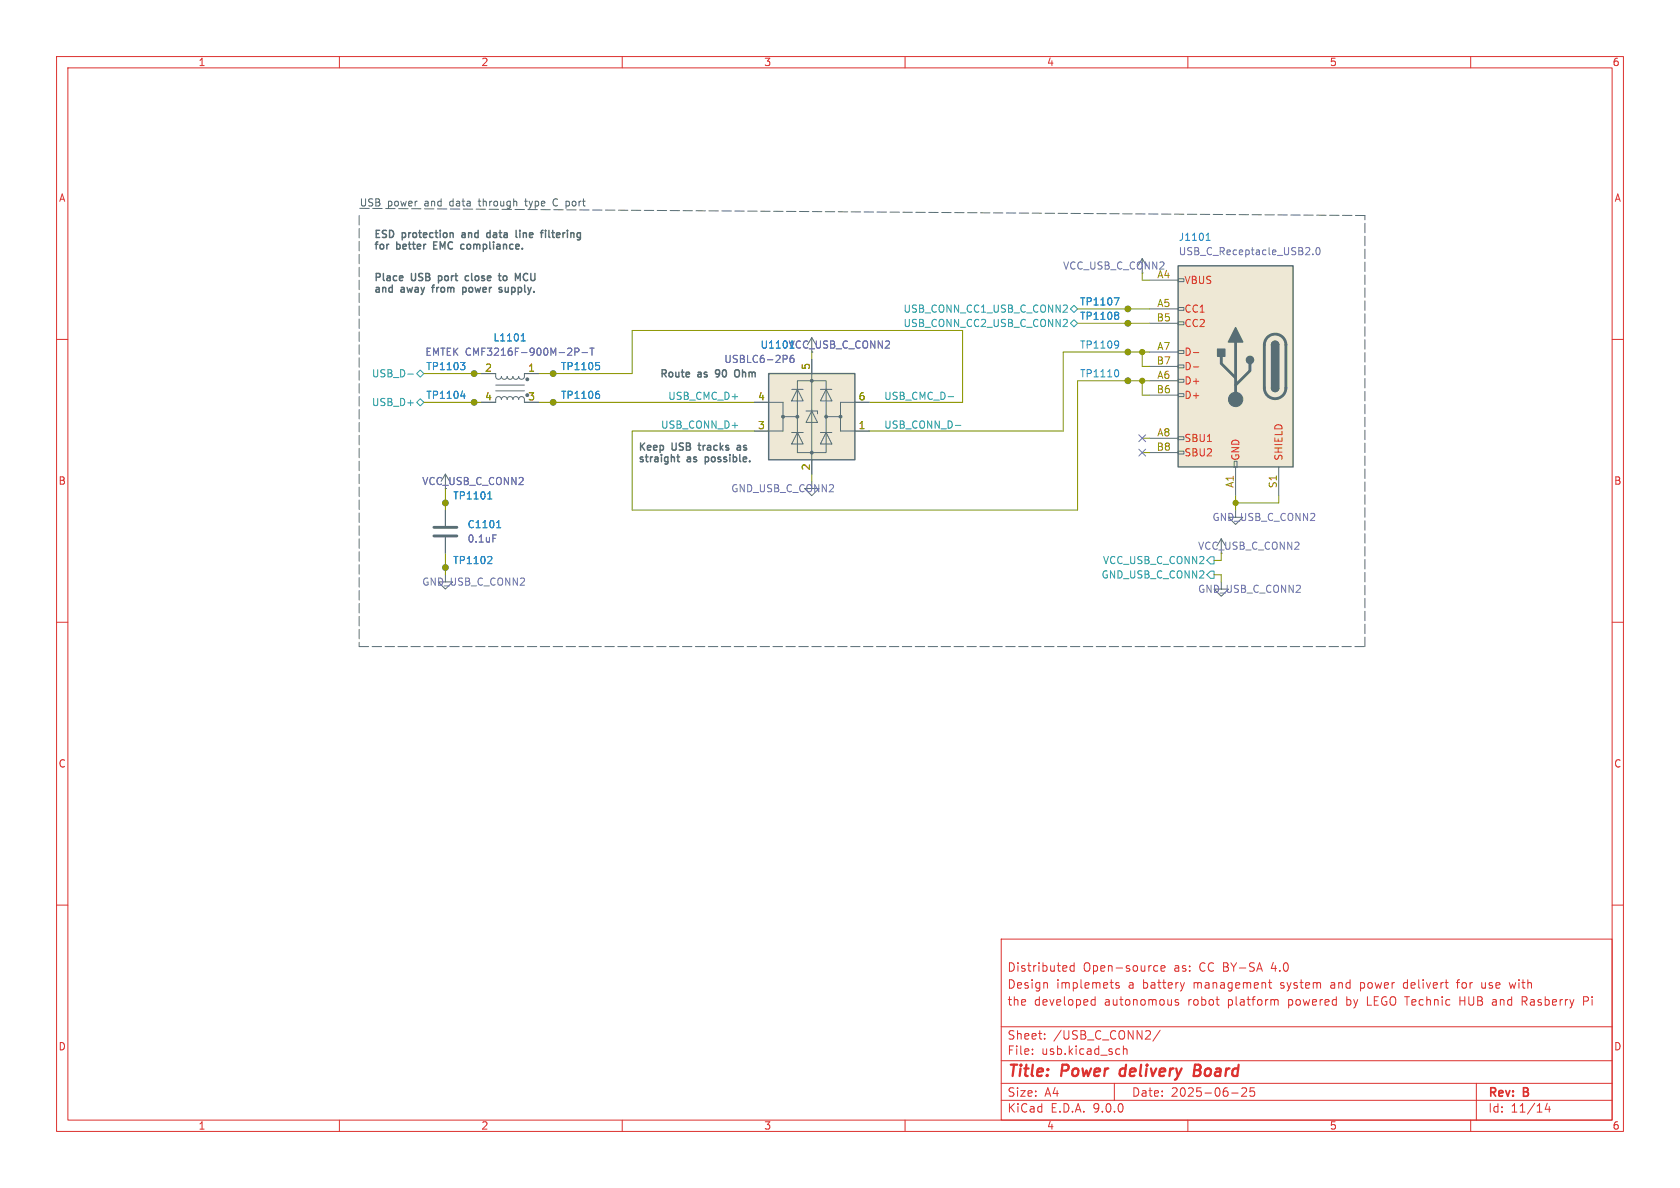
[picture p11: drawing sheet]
<svg xmlns="http://www.w3.org/2000/svg" width="297mm" height="210mm" viewBox="0 0 297 210" stroke-linecap="round" stroke-linejoin="round" font-family="sans-serif">
<g fill="none" stroke="#dc322f" stroke-width=".18">
<path d="M10 10h277v190h-277zM12 12h273v186h-273zM60 10v2M110 10v2M160 10v2M210 10v2M260 10v2M10 60h2M285 60h2M10 110h2M285 110h2M10 160h2"/>
<path d="M177 166h108v32h-108zM185 173.7l.2 .2v.8M188.5 170.8l.1 .3-.7 .1M189.9 170.2v1.5M189.9 170.8l-.4-.1-.3 .3v.4l.1 .2h.6M193 177.6h.6M193 176.8h.6M193.6 176.2v1.5M197.8 173.8l-.3-.1-.3 .2 .1 .2 .5 .2v.3h-.6M204.1 171.6h.6M204.1 170.8h.6M205.2 171.2l.8-.1-.1-.3-.4-.1-.3 .2 .1 .7h.6"/>
<path d="M208.3 176.8l-.3-.1-.3 .2 .1 .2 .5 .2v.3h-.6M209.4 173.7l-.4 1M224.2 173.7h.6M224.5 173.2v1.3l.3 .2M225.4 176.8h.5l.1 .9M240.5 173.7v1.5M240.5 174.6l.2 .1M240.7 173.7l-.2 .1M241.7 176.2v1.5h.8M248.4 173.7l-.3 .3v.4l.3 .3M257.5 173.7h.5M258 173.2l-.3 .2v1.3"/>
<path d="M258.1 176.2v1.5M258.1 176.9h.9M262 173.7v.9h.5M264 177.7h.4M264 176.7l.5 .1M264 177.1h.4M266.8 173.7l.3 1 .3-.7 .3 .7M269.5 177l.5 .7M269.9 176.3l-.2-.1h-.6v1.5M269.9 176.8l-.2 .2h-.6M280 177l.7-.1 .1-.2-.1-.4-.2-.1h-.5v1.5M285 160h2"/>
<path d="M60 198v2M110 198v2M160 198v2M177 194.5h108M177 191.5h108M177 187.5h108M177 181.5h108M182.5 186.3v.1M182.5 185.5v.1M184.7 183.6v.1M184.7 182.8v.1M197 191.5v3"/>
<path d="M197.8 185.4l.2 .1M198 186.3l-.2 .1M198.6 184.9v1.5M198.6 185.5l.2-.1 .4 .1v.9M205.1 182.1l-1.3 2M210 198v2M217.7 193.2h1.2M219.5 192.4l.6-.1 .2 .1 .1 .3-.9 1.1h.9M221.7 192.3h-.7v.7l.2-.1h.5l.1 .3-.1 .5-.2 .1-.5-.1M260 198v2M261 191.5v6.5M273.5 195l-.3 1.1h.9"/>
<path d="M273.9 195.6v1"/>
</g>
<path d="M198.1 189.1l-.2 .7 .4 .4M211.1 189.2h.7M211.8 189.2l.3 .1M211.9 188.2h-.6l-.3 2 1-.1M212 189.1l-.2 .1" fill="none" stroke="#dc322f" stroke-width=".4"/>
<g fill="none" stroke="#586e75" stroke-width=".18">
<path d="M97.8 66h.1"/>
<circle cx="97.8" cy="66" r=".51"/>
</g>
<path d="M105.3 64.1h.6M105.8 64.6l.2 .2v.3l-.2 .2" fill="none" stroke="#268bd2" stroke-width=".18"/>
<path d="M135.9 66h15.2v15.3h-15.2z" fill="#eee8d5"/>
<path d="M135.9 66h15.2v15.3h-15.2z" fill="none" stroke="#586e75" stroke-width=".25"/>
<g fill="none" stroke="#586e75" stroke-width=".18">
<path d="M143.5 59.7v2.5M143.5 59.7l-.8 1.3M143.5 59.7l.8 1.3M199.4 57.2h.1M199.4 54.6h.1M201.9 45.7l.8 1.3M201.9 45.7l-.7 1.3M201.9 45.7v2.6M133.3 71.1h5.1v2.6h2.6M138.4 73.7v2.5h-5.1M140 68.8h2M140 76.5h2"/>
<path d="M141 67.3h5v12.7h-5zM141 68.8l1 2.1h-2zM141 76.5l1 2h-2zM142.5 72.6h2v.6M143.5 72.6l1 2.1h-2zM143.5 63.5v20.3M145 68.8h2.1M145 76.5h2.1M146 68.8l1.1 2.1h-2.1zM146 76.5l1.1 2h-2.1zM148.6 73.7v2.5h5.1M153.7 71.1h-5.1v2.6h-2.6"/>
<path d="M199.4 67.3h.1M199.4 62.2h.1M143.5 85.1v1.3h-1.3l1.3 1.2 1.3-1.2h-1.3M215.9 95.3l-.8 1.2M215.9 95.3l.8 1.2M215.9 95.3v2.5M218.4 90.2v1.2h1.3l-1.3 1.3-1.2-1.3h1.2"/>
<circle cx="199.4" cy="57.2" r=".51"/>
<circle cx="199.4" cy="54.6" r=".51"/>
<circle cx="199.4" cy="62.2" r=".51"/>
<circle cx="199.4" cy="67.3" r=".51"/>
</g>
<g fill="#586e75" stroke="#586e75" stroke-width=".18">
<circle cx="148.6" cy="73.7" r=".25"/>
<circle cx="146" cy="73.7" r=".25"/>
<circle cx="143.5" cy="67.3" r=".25"/>
<circle cx="143.5" cy="80" r=".25"/>
<circle cx="141" cy="73.7" r=".25"/>
<circle cx="138.4" cy="73.7" r=".25"/>
</g>
<path d="M139.1 62.9l.1 .2-.1 .3M140.3 62.8l-.4 .1a.86 .86 0 0 0 0 1.2l.4-.1 .1-.5-.3-.2h-.2l-.2 .2" fill="none" stroke="#6c71c4" stroke-width=".18"/>
<path d="M197 52.6h.8l-.5 1.3M197.5 55.2l.3 .2-.3 .3 .3 .3v.2l-.3 .3M197.5 65.3a.79 .79 0 0 1 0 1.3M197.5 60.3l.2 .1a1.03 1.03 0 0 1-.2 1.1M197.8 60.8l-.3 .3" fill="none" stroke="#268bd2" stroke-width=".18"/>
<path d="M208.3 47h20.3v35.6h-20.3z" fill="#eee8d5"/>
<g fill="none" stroke="#586e75" stroke-width=".18">
<path d="M92.7 35.6h.5M92.9 35.1l.1 1.3M98.2 35.1a.68 .68 0 0 0-.4 .7 .68 .68 0 0 0 .4 .6M199.4 54.6h.1M199.4 57.2h.1M203.2 49.5h5.1M203.2 54.6h5.1M203.2 57.2h5.1M208.3 49.3h1v.5h-1zM208.3 54.4h1v.5h-1zM208.3 56.9h1v.5h-1zM83.8 66h.1"/>
<path d="M83.8 71.1h.1M85.1 66h2.5l.1 .8 .4 .3 .4-.2 .1-.4 .2 .4 .3 .1 .4-.1 .2-.4 .1 .4 .3 .1 .4-.1 .2-.4 .1 .3 .3 .2h.4l.2-.5 .2 .4 .4 .1 .4-.2v-.8h2.5M85.1 71.1h2.5l.1-.7 .4-.3 .4 .2 .1 .3 .2-.3 .3-.2 .4 .2 .2 .3 .1-.3 .3-.2 .4 .1 .2 .4 .2-.4 .4-.1 .3 .2 .1 .3 .2-.4 .4-.1 .4 .3v.7h2.5M87.6 68.1h5.1M87.6 69.1h5.1M97.8 71.1h.1M97.8 66h.1M133.3 71.1h2.6M133.3 76.2h2.6M143.5 63.5v2.5M151.1 71.1h2.6M151.1 76.2h2.6"/>
<path d="M203.2 62.2h5.1M203.2 64.8h5.1M203.2 67.3h5.1M203.2 69.9h5.1M203.2 77.5h5.1M208.3 62h1v.5h-1zM208.3 64.5h1v.5h-1zM208.3 67.1h1v.5h-1zM208.3 69.6h1v.5h-1zM208.3 77.2h1v.5h-1zM208.3 79.8h1v.5h-1zM78.7 88.9h.1"/>
<path d="M78.7 83.8v2.6M78.7 90.2v2.8M78.7 95v2.8M78.7 83.8l-.7 1.3M78.7 83.8l.8 1.3M143.5 81.3v2.5M203.2 80h5.1M218.2 81.5h.5v1.1h-.5zM218.4 82.6v5M226.1 82.6v5M78.7 100.3h.1M78.7 101.6v1.3h1.3l-1.3 1.2-1.2-1.2h1.2"/>
<path d="M215.9 102.9v1.2h1.3l-1.3 1.3-1.3-1.3h1.3"/>
<circle cx="83.8" cy="71.1" r=".51"/>
<circle cx="83.8" cy="66" r=".51"/>
<circle cx="97.8" cy="71.1" r=".51"/>
<circle cx="78.7" cy="88.9" r=".51"/>
<circle cx="78.7" cy="100.3" r=".51"/>
</g>
<g fill="none" stroke="#586e75" stroke-width=".25">
<path d="M76.3 50.8h.5M76.7 43.4h.4M76.7 42.8v1.2h.6M77.5 48.8v1.2M77.5 49.5l.1 .1M77.6 48.8h-.1M81.7 41.6v.3M81.7 43.2h.4M81.8 50.9l.4-.1 .2 .2M81.8 50.8v1.3M82.1 44h-.4M82.4 51.4l-.2 .3-.4-.1"/>
<path d="M82.8 48.8h-.3l-.3 .2 .2 .5h.4M86.6 41.2l-.3-.1-.3 .3 .2 .5h.4M88.1 48.8h.5M88.3 49.5l.3 .1M88.6 51.2l.2 .2-.2 .3M88.6 50.8l.1 .1M89.4 48.8h-.3l-.2 .2 .1 .5 .4 .1M91.3 41.9l.1 .1M91.9 40.7v.1M91.9 41.1v.9M92.8 48.4l-.3 .5 .3 .6M96.4 40.7v.1"/>
<path d="M96.4 41.1v.9M97 40.7v1.1l.2 .2M208.3 47h20.3v35.6h-20.3zM123.4 78.7h.5M126.6 65.5v.5M130.4 78.8l.3-.1 .2 .2M130.5 65.4h-.1a.43 .43 0 0 0-.5 .4v.4a.42 .42 0 0 0 .2 .4 .42 .42 0 0 0 .4 0M130.9 79l-.4 .1-.2 .2 .2 .3 .4-.1M224.8 61a.64 .64 0 0 1 .6-.7 .64 .64 0 0 1 .7 .7M224.8 68.6a.64 .64 0 0 0 .6 .6 .64 .64 0 0 0 .7-.6M119.7 80.8h.4M119.8 81.4l.3 .2"/>
<path d="M124.7 80.8v1.2M124.7 81.6h.1M124.8 80.8h-.1"/>
</g>
<path d="M224.1 59.6a1.91 1.91 0 0 1 2-.4 1.91 1.91 0 0 1 1.2 1.8v7.6a1.91 1.91 0 0 1-1.9 1.9 1.91 1.91 0 0 1-1.9-1.9v-7.8l.2-.6zM215.9 63v1.3l2.5 2.5M218.4 60.5v10.1M221 64.3v1.2l-2.6 2.6M76.7 93.2h4.1M76.7 94.7h4.1" fill="none" stroke="#586e75" stroke-width=".51"/>
<g fill="#586e75" stroke="#586e75" stroke-width=".25">
<path d="M224.8 61h1.3v7.6h-1.3z"/>
<path d="M225 60.5a.64 .64 0 0 1 .7-.1 .64 .64 0 0 1 .4 .6h-1.3z"/>
<path d="M224.8 68.6h1.3a.64 .64 0 0 1-.7 .6 .64 .64 0 0 1-.6-.6z"/>
<path d="M218.4 57.9l1.3 2.6h-2.5z"/>
<path d="M215.3 61.7h1.2v1.3h-1.2z"/>
<circle cx="221" cy="63.6" r=".63"/>
</g>
<g fill="#586e75" stroke="#586e75" stroke-width=".18">
<circle cx="218.4" cy="70.6" r="1.27"/>
<circle cx="93.2" cy="67.1" r=".25"/>
</g>
<path d="M211 62.3h.9M211 64.9h.9" fill="none" stroke="#cb4b16" stroke-width=".18"/>
<g fill="none" stroke="#268bd2" stroke-width=".18">
<path d="M92.3 59.3l.2-.3v1.3M197 52.6h.8l-.5 1.3M197.5 55.2l.3 .2-.3 .3 .3 .3v.2l-.3 .3M213.2 42.5h.8M213.4 41.5l.2-.3v1.3M81.4 64.1h.8l-.4 .5M81.5 70h.8M82 64.6l.2 .2v.3l-.2 .2M82.1 69.6v.8M92.1 60.3h.8M105.3 64.1h.6M105.6 69.2h.3"/>
<path d="M105.8 69.6l.2 .3v.3l-.2 .2M105.8 64.6l.2 .2v.3l-.2 .2M86.2 88.2h.8M86.5 87.1l.1-.2v1.3M86.7 98.4l.3 .2-.1 .3-.7 .7h.8M87.8 93.3h.7M87.9 92.3l.3-.3v1.3"/>
</g>
<g fill="none" stroke="#6c71c4" stroke-width=".18">
<path d="M232.1 44.9v.1M232.8 43.9l.1-.1a.68 .68 0 0 1 .5 .6 .68 .68 0 0 1-.5 .6l-.1-.1-.2-.4zM101.6 62.2l.6-.1 .2-.1-.1-.3-.7-.2v1.3M102.9 62.3h1M104.3 61.5h.7M104.7 61.5v1.3M139.1 62.9l.1 .2-.1 .3M140.3 62.8l-.4 .1a.86 .86 0 0 0 0 1.2l.4-.1 .1-.5-.3-.2h-.2l-.2 .2M201.3 76.9l1.2 1.2M201.3 79.4l1.2 1.2M202.5 76.9l-1.2 1.2M202.5 79.4l-1.2 1.2"/>
<path d="M87.1 94.6h.6"/>
</g>
<path d="M188.5 56.5l.2 .2-.1 .3-.7 .7h.8M188.5 53.9l.2 .3-.1 .3-.7 .7h.8M189.2 57.2l.7-.7 .6 .7-.6 .6zM189.2 54.6l.7-.6 .6 .6-.6 .6zM72.1 66.1h1M73.7 71.1l.6-.6 .6 .6-.6 .7zM73.7 66l.6-.6 .6 .6-.6 .7zM167.6 70.1h1M168.9 75.2h1M214 98.4h.6v1.3h-.6l-.6-.6zM214 101h.6v1.2h-.6l-.6-.6z" fill="none" stroke="#2aa198" stroke-width=".18"/>
<path d="M63.5 38.1v76.2M241.3 38.1l-177.8-1.3M63.5 114.3h177.8M241.3 114.3v-76.2" fill="none" stroke="#586e75" stroke-width=".18" stroke-dasharray="1.7 .6"/>
<g fill="none" stroke="#859900" stroke-width=".18">
<path d="M190.5 54.6h12.7M190.5 57.2h12.7M201.9 48.3v1.2h1.3M74.9 71.1h10.2M74.9 66h10.2M95.2 66h16.6v-7.6h58.4v12.7h-16.5M95.2 71.1h38.1M143.5 62.2v1.3M201.9 62.2v2.6h1.3M201.9 67.3v2.6h1.3M201.9 77.5h1.3M203.2 67.3h-12.7v22.9h-78.7v-14h21.5"/>
<path d="M203.2 62.2h-15.2v14h-34.3M78.7 86.4v3.8M78.7 97.8v3.8M143.5 83.8v1.3M201.9 80h1.3M215.9 97.8v1.3h-1.3M218.4 87.6v2.6M226.1 87.6v1.3h-7.7M214.6 101.6h1.3v1.3"/>
</g>
<g fill="#859900" stroke="#859900" stroke-width=".18">
<circle cx="97.8" cy="66" r=".46"/>
<circle cx="78.7" cy="88.9" r=".46"/>
<circle cx="78.7" cy="100.3" r=".46"/>
<circle cx="83.8" cy="66" r=".46"/>
<circle cx="97.8" cy="71.1" r=".46"/>
<circle cx="83.8" cy="71.1" r=".46"/>
<circle cx="201.9" cy="62.2" r=".46"/>
<circle cx="201.9" cy="67.3" r=".46"/>
<circle cx="199.4" cy="54.6" r=".46"/>
<circle cx="199.4" cy="67.3" r=".46"/>
<circle cx="199.4" cy="62.2" r=".46"/>
<circle cx="218.4" cy="88.9" r=".46"/>
<circle cx="199.4" cy="57.2" r=".46"/>
</g>
<g font-size="2.8" fill="#dc322f">
<text x="178" y="190.9">Title:</text>
<text x="187.7" y="190.9">Power</text>
<text x="198.8" y="190.9">delivery</text>
<text x="212.7" y="190.9">Board</text>
</g>
<g font-size="2.1" fill="#dc322f">
<text x="178" y="172">Distributed</text>
<text x="191.4" y="172">Open-source</text>
<text x="207.6" y="172">as:</text>
<text x="212.2" y="172">CC BY-SA</text>
<text x="225.1" y="172">4.0</text>
<text x="178" y="178">the</text>
<text x="178" y="175">Design</text>
<text x="182.8" y="178">developed</text>
<text x="186.7" y="175">implemets</text>
<text x="195.3" y="178">autonomous</text>
<text x="199.5" y="175">a</text>
<text x="202.2" y="175">battery</text>
<text x="210.2" y="178">robot</text>
<text x="211.3" y="175">management</text>
<text x="217.3" y="178">platform</text>
<text x="226.8" y="175">system</text>
<text x="228.1" y="178">powered</text>
<text x="235.8" y="175">and</text>
<text x="238.6" y="178">by</text>
<text x="241.2" y="175">power</text>
<text x="242.4" y="178">LEGO Technic</text>
<text x="249" y="175">delivert</text>
<text x="258.6" y="175">for</text>
<text x="259.1" y="178">HUB</text>
<text x="263.1" y="175">use</text>
<text x="265" y="178">and</text>
<text x="268.2" y="175">with</text>
<text x="270.4" y="178">Rasberry</text>
<text x="281.4" y="178">Pi</text>
<text x="178" y="184">Sheet:</text>
<text x="186.2" y="184">/USB_C_CONN2/</text>
<text x="178" y="186.7">File:</text>
<text x="184.1" y="186.7">usb.kicad_sch</text>
<text x="178" y="196.9">KiCad</text>
<text x="178" y="194.1">Size:</text>
<text x="184.7" y="194.1">A4</text>
<text x="185.7" y="196.9">E.D.A.</text>
<text x="193.3" y="196.9">9.0.0</text>
<text x="200" y="194.1">Date:</text>
<text x="207" y="194.1">2025-06-25</text>
<text x="263" y="194.3">Rev:</text>
<text x="263" y="196.9">Id:</text>
<text x="267.1" y="196.9">11/14</text>
<text x="269.4" y="194.3">B</text>
</g>
<g font-size="1.8" fill="#dc322f">
<text x="35" y="11.9">1</text>
<text x="85" y="11.9">2</text>
<text x="135" y="11.9">3</text>
<text x="185" y="11.9">4</text>
<text x="235" y="11.9">5</text>
<text x="285" y="11.9">6</text>
<text x="10.3" y="35.9">A</text>
<text x="285.3" y="35.9">A</text>
<text x="10.3" y="85.9">B</text>
<text x="285.3" y="85.9">B</text>
<text x="10.3" y="135.9">C</text>
<text x="285.3" y="135.9">C</text>
<text x="10.3" y="185.9">D</text>
<text x="285.3" y="185.9">D</text>
<text x="35" y="199.9">1</text>
<text x="85" y="199.9">2</text>
<text x="135" y="199.9">3</text>
<text x="185" y="199.9">4</text>
<text x="235" y="199.9">5</text>
<text x="285" y="199.9">6</text>
</g>
<g font-size="1.8" fill="#586e75">
<text x="63.5" y="36.6">USB</text>
<text x="68.5" y="36.6">power</text>
<text x="75.2" y="36.6">and</text>
<text x="79.8" y="36.6">data</text>
<text x="85.1" y="36.6">through</text>
<text x="93.5" y="36.6">type</text>
<text x="98.6" y="36.6">C port</text>
<text x="66" y="42.2">ESD</text>
<text x="66" y="44.2">for</text>
<text x="70.2" y="44.2">better</text>
<text x="71.1" y="42.2">protection</text>
<text x="77.2" y="44.2">EMC</text>
<text x="82.2" y="42.2">and</text>
<text x="82.6" y="44.2">compliance.</text>
<text x="87.2" y="42.2">data</text>
<text x="92.8" y="42.2">line</text>
<text x="97.8" y="42.2">filtering</text>
<text x="66" y="49.8">Place</text>
<text x="66" y="51.8">and</text>
<text x="71" y="51.8">away</text>
<text x="72.8" y="49.8">USB</text>
<text x="77" y="51.8">from</text>
<text x="78.1" y="49.8">port</text>
<text x="82.9" y="51.8">power</text>
<text x="83.3" y="49.8">close</text>
<text x="89.8" y="51.8">supply.</text>
<text x="89.8" y="49.8">to</text>
<text x="93.2" y="49.8">MCU</text>
<text x="116.6" y="66.8">Route</text>
<text x="123.4" y="66.8">as</text>
<text x="127.1" y="66.8">90</text>
<text x="131" y="66.8">Ohm</text>
<text x="112.8" y="79.7">Keep</text>
<text x="112.8" y="81.8">straight</text>
<text x="118.8" y="79.7">USB</text>
<text x="121.6" y="81.8">as</text>
<text x="124.1" y="79.7">tracks</text>
<text x="125.2" y="81.8">possible.</text>
<text x="131.4" y="79.7">as</text>
<text x="74.5" y="86">VCC_USB_C_CONN2</text>
</g>
<g font-size="1.8" fill="#6c71c4">
<text x="187.8" y="47.9">VCC_USB_C_CONN2</text>
<text x="208.3" y="45.3">USB_C_Receptacle_USB2.0</text>
<text x="75.1" y="63.1">EMTEK CMF3216F-900M-2P-T</text>
<text x="127.9" y="64.4">USBLC6-2P6</text>
<text x="129.2" y="87.2">GND_USB_C_CONN2</text>
<text x="214.2" y="92.3">GND_USB_C_CONN2</text>
<text x="82.6" y="96.1">0.1uF</text>
<text x="211.7" y="97.4">VCC_USB_C_CONN2</text>
<text x="74.5" y="103.7">GND_USB_C_CONN2</text>
<text x="211.7" y="105">GND_USB_C_CONN2</text>
</g>
<g font-size="1.8" fill="#268bd2">
<text x="208.3" y="42.8">J1101</text>
<text x="190.8" y="56.7">TP1108</text>
<text x="190.8" y="54.2">TP1107</text>
<text x="75.3" y="65.6">TP1103</text>
<text x="87.1" y="60.6">L1101</text>
<text x="99.1" y="65.6">TP1105</text>
<text x="134.4" y="61.8">U1101VCC_USB_C_CONN2</text>
<text x="190.8" y="61.8">TP1109</text>
<text x="75.3" y="70.7">TP1104</text>
<text x="99.1" y="70.7">TP1106</text>
<text x="190.8" y="66.9">TP1110</text>
<text x="80" y="88.5">TP1101</text>
<text x="82.6" y="93.6">C1101</text>
<text x="80" y="99.9">TP1102</text>
</g>
<g font-size="1.8" fill="#b58900">
<text x="204.5" y="49.3">A4</text>
<text x="204.4" y="56.9">B5</text>
<text x="204.5" y="54.4">A5</text>
<text x="85.7" y="65.8">2</text>
<text x="93.3" y="65.8">1</text>
<text x="143.3" y="65.5" transform="rotate(-90 143.3 65.5)">5</text>
<text x="204.4" y="64.5">B7</text>
<text x="204.5" y="62">A7</text>
<text x="85.7" y="70.9">4</text>
<text x="93.3" y="70.9">3</text>
<text x="133.9" y="70.9">4</text>
<text x="151.7" y="70.9">6</text>
<text x="204.4" y="69.6">B6</text>
<text x="204.5" y="67.1">A6</text>
<text x="133.9" y="75.9">3</text>
<text x="151.7" y="75.9">1</text>
<text x="204.5" y="77.2">A8</text>
<text x="143.3" y="83.3" transform="rotate(-90 143.3 83.3)">2</text>
<text x="204.4" y="79.8">B8</text>
<text x="218.2" y="86.3" transform="rotate(-90 218.2 86.3)">A1</text>
<text x="225.8" y="86.4" transform="rotate(-90 225.8 86.4)">S1</text>
</g>
<g font-size="1.8" fill="#cb4b16">
<text x="209.3" y="50.4">VBUS</text>
<text x="209.3" y="55.5">CC1</text>
<text x="209.3" y="58">CC2</text>
<text x="209.3" y="63.1">D-</text>
<text x="209.3" y="65.6">D-</text>
<text x="209.3" y="68.2">D+</text>
<text x="209.3" y="70.7">D+</text>
<text x="209.3" y="78.3">SBU1</text>
<text x="209.3" y="80.9">SBU2</text>
<text x="219.3" y="81.5" transform="rotate(-90 219.3 81.5)">GND</text>
<text x="226.9" y="81.5" transform="rotate(-90 226.9 81.5)">SHIELD</text>
</g>
<g font-size="1.8" fill="#2aa198">
<text x="159.6" y="58">USB_CONN_CC2_USB_C_CONN2</text>
<text x="159.6" y="55.5">USB_CONN_CC1_USB_C_CONN2</text>
<text x="65.6" y="72">USB_D+</text>
<text x="65.6" y="66.9">USB_D-</text>
<text x="118" y="70.8">USB_CMC_D+</text>
<text x="156.2" y="70.8">USB_CMC_D-</text>
<text x="116.8" y="75.9">USB_CONN_D+</text>
<text x="156.2" y="75.9">USB_CONN_D-</text>
<text x="194.9" y="99.9">VCC_USB_C_CONN2</text>
<text x="194.6" y="102.5">GND_USB_C_CONN2</text>
</g>
</svg>
